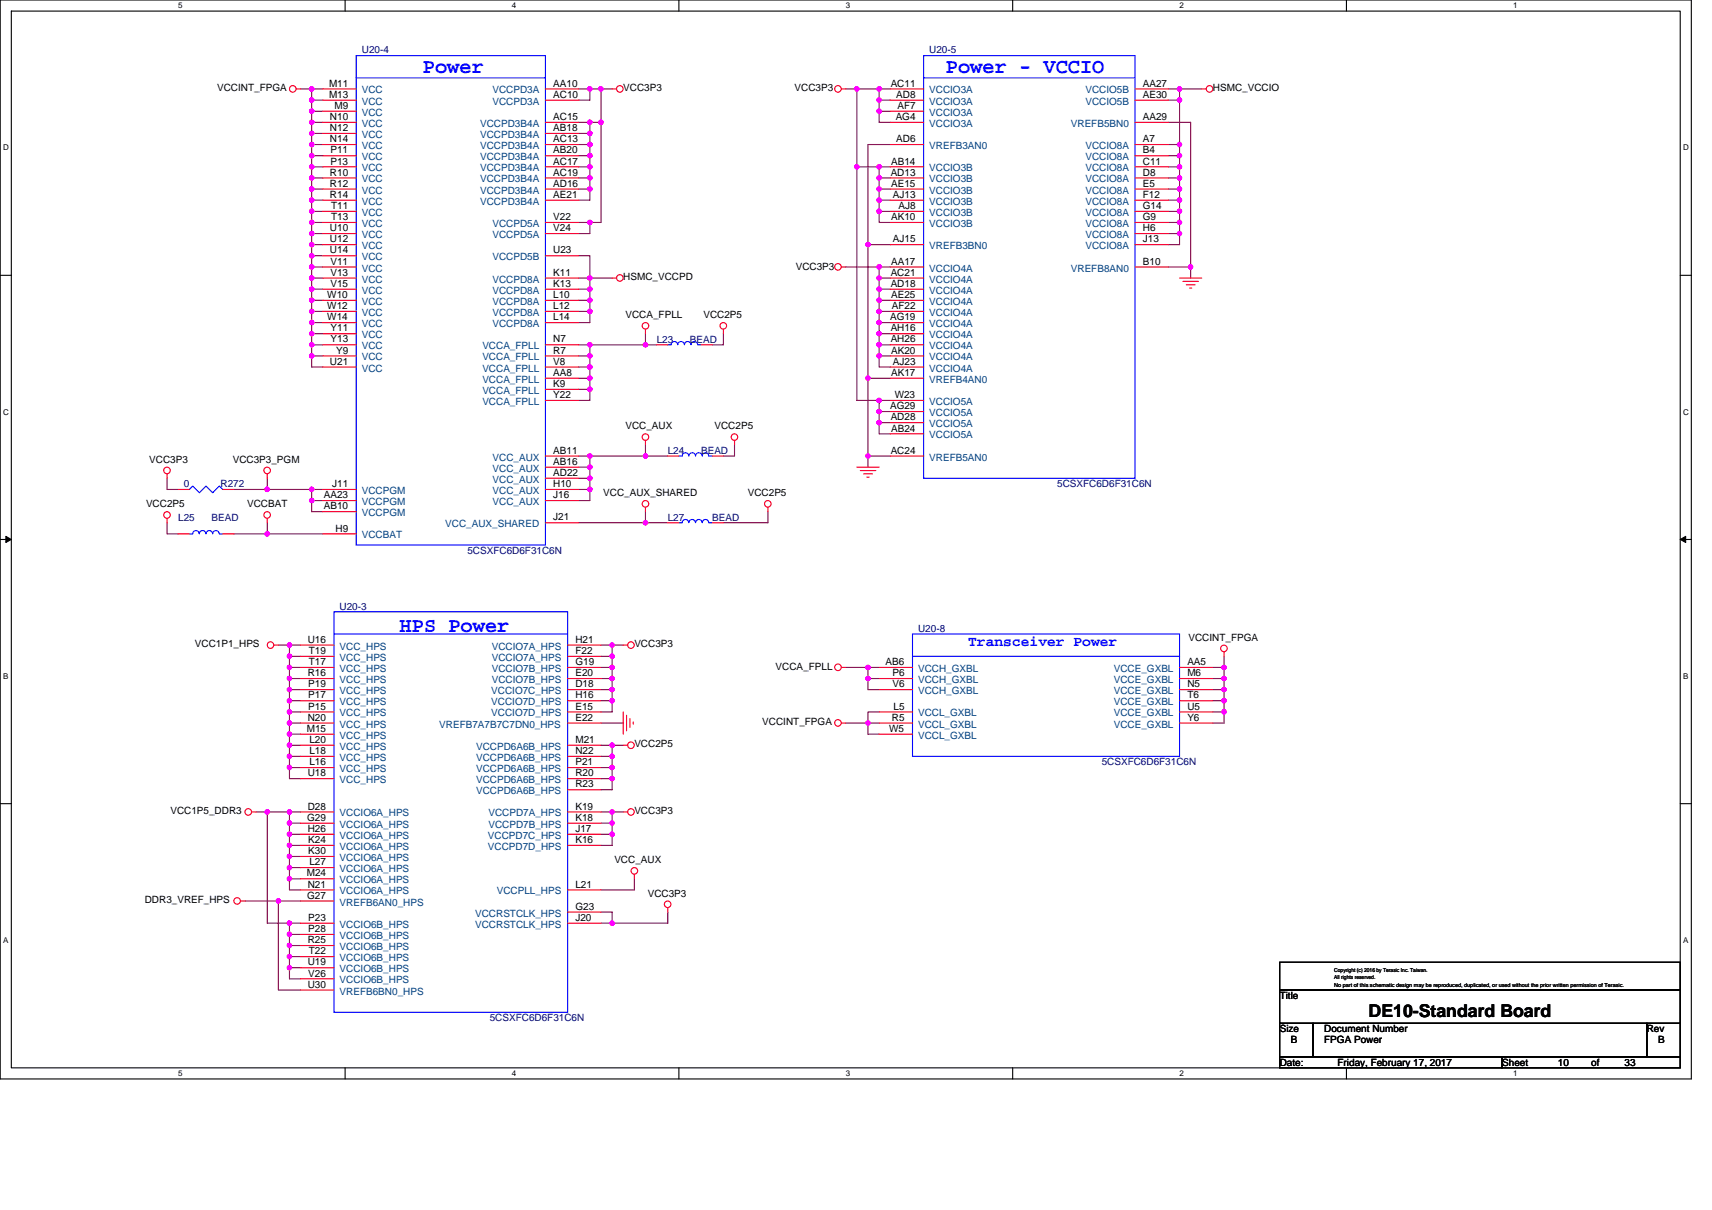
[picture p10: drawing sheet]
<svg xmlns="http://www.w3.org/2000/svg" width="297mm" height="210mm" viewBox="0 0 297 210" stroke-linecap="round" stroke-linejoin="round" font-family="sans-serif">
<path d="M0 0h293.5v187.2h-293.5zM2 1.9h289.5v183.4h-289.5z" fill="none" stroke="#000" stroke-width=".19"/>
<g fill="#fff">
<path d="M30.9 .2h.8v1.6h-.8z"/>
<path d="M30.9 185.5h.8v1.6h-.8z"/>
</g>
<path d="M59.9 0v1.9M59.9 185.3v1.9" fill="none" stroke="#000" stroke-width=".19"/>
<g fill="#fff">
<path d="M88.8 .2h.8v1.6h-.8z"/>
<path d="M88.8 185.5h.8v1.6h-.8z"/>
</g>
<path d="M117.8 0v1.9M117.8 185.3v1.9" fill="none" stroke="#000" stroke-width=".19"/>
<g fill="#fff">
<path d="M146.7 .2h.8v1.6h-.8z"/>
<path d="M146.7 185.5h.8v1.6h-.8z"/>
</g>
<path d="M175.7 0v1.9M175.7 185.3v1.9" fill="none" stroke="#000" stroke-width=".19"/>
<g fill="#fff">
<path d="M204.7 .2h.7v1.6h-.7z"/>
<path d="M204.7 185.5h.7v1.6h-.7z"/>
</g>
<path d="M233.6 0v1.9M233.6 185.3v1.9" fill="none" stroke="#000" stroke-width=".19"/>
<g fill="#fff">
<path d="M262.6 .2h.7v1.6h-.7z"/>
<path d="M262.6 185.5h.7v1.6h-.7z"/>
<path d="M.5 24.8h1v1.6h-1z"/>
<path d="M292 24.8h1v1.6h-1z"/>
<path d="M.5 70.7h1v1.5h-1z"/>
<path d="M292 70.7h1v1.5h-1z"/>
</g>
<path d="M0 47.8h2M291.5 47.8h2" fill="none" stroke="#000" stroke-width=".19"/>
<g fill="#fff">
<path d="M.5 116.5h.9v1.6h-.9z"/>
<path d="M292 116.5h.9v1.6h-.9z"/>
</g>
<path d="M0 93.6h2M291.5 93.6h2" fill="none" stroke="#000" stroke-width=".19"/>
<path d="M1 93.1l1 .5-1 .5zM291.5 93.6l1-.5v1z" fill="#000" stroke="#000" stroke-width=".17"/>
<g fill="#fff">
<path d="M.5 162.4h.9v1.5h-.9z"/>
<path d="M292 162.4h.9v1.5h-.9z"/>
</g>
<path d="M0 139.5h2M291.5 139.5h2M222 167h69.5v4.8h-69.5zM222 171.8h69.5v5.8h-69.5zM222 177.6h5.8v5.8h-5.8zM227.8 177.6h57.9v5.8h-57.9zM285.7 177.6h5.8v5.8h-5.8zM222 183.4h38.6v1.9h-38.6zM260.6 183.4h30.9v1.9h-30.9z" fill="none" stroke="#000" stroke-width=".19"/>
<g fill="none" stroke="#800040" stroke-width=".19">
<path d="M52.2 15.4h1.9M54.1 15.4v2M54.1 17.4v1.9M54.1 19.3v1.9M54.1 15.4h1.9M54.1 19.3h1.9M54.1 17.4h1.9M100.4 15.4h1.9M102.3 15.4v2h-1.9M102.3 15.4h2M104.3 15.4v5.8M104.3 15.4h1.9"/>
<path d="M146.7 15.4h2M148.7 15.4v13.6M148.7 15.4h3.8M152.5 15.4h2M152.5 19.3h2M152.5 17.4h2M152.5 15.4v2M152.5 19.3v1.9h2M152.5 17.4v1.9M202.7 15.4h2M202.7 17.4h2M204.7 15.4v2"/>
<path d="M204.7 15.4h3.8M204.7 17.4v7.7M54.1 38.6v1.9M54.1 34.7v2M54.1 32.8v1.9M54.1 29v1.9M54.1 27v2M54.1 25.1v1.9M54.1 23.2v1.9M54.1 21.2v2M54.1 30.9v1.9M54.1 36.7v1.9"/>
<path d="M54.1 38.6h1.9M54.1 36.7h1.9M54.1 34.7h1.9M54.1 32.8h1.9M54.1 30.9h1.9M54.1 29h1.9M54.1 27h1.9M54.1 25.1h1.9M54.1 23.2h1.9M54.1 21.2h1.9M100.4 21.2h1.9M100.4 32.8h1.9v1.9h-1.9"/>
<path d="M100.4 23.2h1.9M100.4 25.1h1.9M100.4 27h1.9M100.4 29h1.9v1.9M100.4 30.9h1.9M100.4 38.6h1.9M102.3 21.2h2M102.3 21.2v2M102.3 25.1v1.9M102.3 38.6v1.9h-1.9M102.3 30.9v1.9M102.3 23.2v1.9"/>
<path d="M102.3 27v2M104.3 21.2v17.4h-2M148.7 29v40.5h3.8M148.7 29h3.8M152.5 36.7v1.9h2M152.5 34.7h2M152.5 32.8h2M152.5 30.9h2M152.5 36.7h2M152.5 29h2M152.5 30.9v1.9M152.5 32.8v1.9"/>
<path d="M152.5 34.7v2M152.5 29v1.9M154.5 25.1h-3.9v17.4M202.7 25.1h2M202.7 27h2M202.7 29h2v1.9M202.7 30.9h2M202.7 32.8h2M202.7 34.7h2M202.7 36.7h2M202.7 38.6h2M202.7 21.2h3.9v25.1"/>
<path d="M204.7 25.1v1.9M204.7 34.7v2M204.7 36.7v1.9M204.7 30.9v3.8M204.7 38.6v1.9M204.7 27v2M54.1 40.5v2M54.1 59.8v2M54.1 57.9v1.9M54.1 54v2M54.1 52.1v1.9M54.1 50.2v1.9"/>
<path d="M54.1 48.3v1.9M54.1 46.3v2M54.1 42.5v1.9M54.1 44.4v1.9M54.1 56v1.9M54.1 40.5h1.9M54.1 59.8h1.9M54.1 57.9h1.9M54.1 56h1.9M54.1 54h1.9M54.1 52.1h1.9M54.1 50.2h1.9"/>
<path d="M54.1 48.3h1.9M54.1 46.3h1.9M54.1 44.4h1.9M54.1 42.5h1.9M100.4 59.8h1.9M100.4 44.4h1.9v3.9M100.4 54h1.9M100.4 52.1h1.9M100.4 50.2h1.9M100.4 48.3h1.9M102.3 59.8v2M102.3 59.8h9.7"/>
<path d="M102.3 48.3v1.9M102.3 54v2h-1.9M102.3 50.2v1.9M102.3 52.1v1.9M102.3 48.3h3.9M112 59.8h1.9M112 57.9v1.9M125.5 57.9v1.9h-1.9M146.7 46.3h5.8M150.6 42.5h3.9M150.6 42.5v23.1h3.9M152.5 46.3h2"/>
<path d="M152.5 59.8h2M152.5 57.9h2M152.5 56h2M152.5 54h2M152.5 52.1h2M152.5 50.2h2M152.5 48.3h2M152.5 46.3v2M152.5 59.8v2M152.5 57.9v1.9M152.5 56v1.9M152.5 54v2"/>
<path d="M152.5 52.1v1.9M152.5 50.2v1.9M152.5 48.3v1.9M202.7 40.5h2M202.7 46.3h3.9v2M204.7 40.5v2h-2M54.1 61.8v1.9h1.9M54.1 61.8h1.9M100.4 61.8h1.9M100.4 63.7h1.9M100.4 65.6h1.9M100.4 67.6h1.9v1.9h-1.9"/>
<path d="M100.4 79.1h1.9M102.3 79.1h9.7M102.3 61.8v1.9M102.3 63.7v1.9M102.3 79.1v2M102.3 65.6v2M112 79.1h3.9M112 77.2v1.9M127.4 77.2v1.9h-1.9M150.6 79.1v2M150.6 65.6v13.5M150.6 79.1h3.9"/>
<path d="M152.5 71.4v1.9M152.5 61.8h2M152.5 69.5h2M152.5 73.3h2M152.5 71.4h2M152.5 61.8v1.9h2M152.5 69.5v1.9M152.5 73.3v2h2M29 83v1.9h1.9M29 90.7v1.9h1.9M40.6 92.6h5.8M40.6 84.9h5.8"/>
<path d="M46.4 84.9h7.7M46.4 90.7v1.9M46.4 92.6h9.6M46.4 83v1.9M54.1 86.9v1.9h1.9M54.1 84.9v2M54.1 86.9h1.9M54.1 84.9h1.9M100.4 84.9h1.9M100.4 83h1.9M100.4 81.1h1.9M100.4 90.7h11.6"/>
<path d="M102.3 81.1v1.9M102.3 84.9v2h-1.9M102.3 83v1.9M112 88.8v1.9M112 90.7h3.9M133.2 88.8v1.9h-7.7M48.3 112h1.9M50.2 119.7v1.9M50.2 117.8v1.9M50.2 112h2M50.2 119.7h2M50.2 117.8h2"/>
<path d="M50.2 115.8h2M50.2 113.9h2M50.2 112v1.9M50.2 113.9v1.9M50.2 115.8v2M104.3 112h1.9M104.3 119.7h1.9M104.3 117.8h1.9M104.3 115.8h1.9M104.3 113.9h1.9M106.2 112h1.9M106.2 112v1.9"/>
<path d="M106.2 119.7v1.9M106.2 117.8v1.9M106.2 115.8v2M106.2 113.9v1.9M146.7 115.8h3.9M150.6 115.8h1.9M150.6 117.8h1.9M150.6 115.8v2M150.6 117.8v1.9h1.9M210.5 115.8h1.9M210.5 119.7h1.9M210.5 117.8h1.9"/>
<path d="M212.4 115.8v2M212.4 119.7v1.9M212.4 117.8v1.9M212.4 113.9v1.9M50.2 131.3v1.9M50.2 129.3v2M50.2 121.6v1.9M50.2 131.3h2M50.2 129.3h2M50.2 127.4h2M50.2 125.5h2M50.2 121.6h2"/>
<path d="M50.2 133.2v1.9h2M50.2 125.5v1.9M50.2 123.5v2M50.2 127.4v1.9M50.2 133.2h2M50.2 123.5h2M104.3 125.5h3.8M104.3 129.3h1.9M104.3 131.3h1.9M104.3 133.2h1.9M104.3 135.1h1.9M104.3 121.6h1.9"/>
<path d="M106.2 129.3h1.9M106.2 129.3v2M106.2 135.1v2h-1.9M106.2 131.3v1.9M106.2 133.2v1.9M106.2 121.6v1.9h-1.9M146.7 125.5h3.9v1.9h1.9M152.5 123.5h-1.9v2h1.9M210.5 123.5h1.9M210.5 121.6h1.9M212.4 123.5v2h-1.9M212.4 121.6v1.9"/>
<path d="M42.5 156.4h5.8M44.4 140.9h2M46.4 140.9h3.8M46.4 140.9v19.3h3.8M48.3 156.4h3.9M48.3 156.4v15.4h3.9M50.2 142.9v1.9M50.2 144.8v1.9M50.2 146.7v1.9M50.2 148.6v2M50.2 150.6v1.9M50.2 142.9h2"/>
<path d="M50.2 144.8h2M50.2 146.7h2M50.2 148.6h2M50.2 150.6h2M50.2 152.5h2M50.2 140.9v2M50.2 152.5v1.9h2M50.2 140.9h2M104.3 158.3h1.9v1.9M104.3 140.9h1.9M104.3 142.9h1.9M104.3 144.8h1.9"/>
<path d="M106.2 140.9v2M106.2 140.9h1.9M106.2 144.8v1.9h-1.9M106.2 142.9v1.9M110.1 152.5v1.9h-5.8M115.9 158.3v1.9h-9.7M50.2 167.9v2h2M50.2 166v1.9M50.2 162.2h2M50.2 166h2M50.2 167.9h2M50.2 160.2v2"/>
<path d="M50.2 162.2v1.9M50.2 164.1v1.9M50.2 160.2h2M50.2 164.1h2M104.3 160.2h1.9"/>
</g>
<g fill="#f0f" stroke="#f0f" stroke-width=".19">
<circle cx="50.2" cy="111.9" r=".38"/>
<circle cx="50.2" cy="133.2" r=".38"/>
<circle cx="50.2" cy="131.3" r=".38"/>
<circle cx="50.2" cy="125.5" r=".38"/>
<circle cx="50.2" cy="123.5" r=".38"/>
<circle cx="50.2" cy="121.6" r=".38"/>
<circle cx="50.2" cy="119.7" r=".38"/>
<circle cx="50.2" cy="117.7" r=".38"/>
<circle cx="50.2" cy="115.8" r=".38"/>
<circle cx="50.2" cy="113.9" r=".38"/>
<circle cx="54.1" cy="15.4" r=".38"/>
<circle cx="54.1" cy="36.7" r=".38"/>
<circle cx="54.1" cy="34.7" r=".38"/>
<circle cx="54.1" cy="32.8" r=".38"/>
<circle cx="54.1" cy="28.9" r=".38"/>
<circle cx="54.1" cy="30.9" r=".38"/>
<circle cx="54.1" cy="27" r=".38"/>
<circle cx="54.1" cy="25.1" r=".38"/>
<circle cx="54.1" cy="23.1" r=".38"/>
<circle cx="54.1" cy="21.2" r=".38"/>
<circle cx="54.1" cy="19.3" r=".38"/>
<circle cx="54.1" cy="17.4" r=".38"/>
<circle cx="54.1" cy="40.5" r=".38"/>
<circle cx="54.1" cy="59.8" r=".38"/>
<circle cx="54.1" cy="57.9" r=".38"/>
<circle cx="54.1" cy="56" r=".38"/>
<circle cx="54.1" cy="54" r=".38"/>
<circle cx="54.1" cy="52.1" r=".38"/>
<circle cx="54.1" cy="50.2" r=".38"/>
<circle cx="54.1" cy="48.2" r=".38"/>
<circle cx="54.1" cy="46.3" r=".38"/>
<circle cx="54.1" cy="44.4" r=".38"/>
<circle cx="54.1" cy="42.4" r=".38"/>
<circle cx="54.1" cy="86.9" r=".38"/>
<circle cx="54.1" cy="84.9" r=".38"/>
<circle cx="50.2" cy="129.3" r=".38"/>
<circle cx="50.2" cy="127.4" r=".38"/>
<circle cx="54.1" cy="38.6" r=".38"/>
<circle cx="54.1" cy="61.8" r=".38"/>
<circle cx="46.4" cy="92.6" r=".38"/>
<circle cx="46.4" cy="84.9" r=".38"/>
<circle cx="112" cy="90.7" r=".38"/>
<circle cx="112" cy="79.1" r=".38"/>
<circle cx="102.3" cy="79.1" r=".38"/>
<circle cx="102.3" cy="81.1" r=".38"/>
<circle cx="102.3" cy="84.9" r=".38"/>
<circle cx="102.3" cy="83" r=".38"/>
<circle cx="102.3" cy="61.8" r=".38"/>
<circle cx="102.3" cy="63.7" r=".38"/>
<circle cx="112" cy="59.8" r=".38"/>
<circle cx="102.3" cy="59.8" r=".38"/>
<circle cx="152.5" cy="17.4" r=".38"/>
<circle cx="152.5" cy="15.4" r=".38"/>
<circle cx="152.5" cy="32.8" r=".38"/>
<circle cx="152.5" cy="61.8" r=".38"/>
<circle cx="152.5" cy="57.9" r=".38"/>
<circle cx="152.5" cy="59.8" r=".38"/>
<circle cx="152.5" cy="56" r=".38"/>
<circle cx="152.5" cy="54" r=".38"/>
<circle cx="152.5" cy="52.1" r=".38"/>
<circle cx="152.5" cy="50.2" r=".38"/>
<circle cx="152.5" cy="48.2" r=".38"/>
<circle cx="152.5" cy="69.5" r=".38"/>
<circle cx="148.7" cy="15.4" r=".38"/>
<circle cx="148.7" cy="28.9" r=".38"/>
<circle cx="152.5" cy="28.9" r=".38"/>
<circle cx="204.6" cy="17.4" r=".38"/>
<circle cx="204.6" cy="27" r=".38"/>
<circle cx="204.6" cy="25.1" r=".38"/>
<circle cx="204.6" cy="28.9" r=".38"/>
<circle cx="204.6" cy="36.7" r=".38"/>
<circle cx="204.6" cy="32.8" r=".38"/>
<circle cx="204.6" cy="34.7" r=".38"/>
<circle cx="204.6" cy="38.6" r=".38"/>
<circle cx="204.6" cy="40.5" r=".38"/>
<circle cx="204.6" cy="15.4" r=".38"/>
<circle cx="204.6" cy="30.9" r=".38"/>
<circle cx="150.6" cy="79.1" r=".38"/>
<circle cx="152.5" cy="36.7" r=".38"/>
<circle cx="152.5" cy="34.7" r=".38"/>
<circle cx="152.5" cy="30.9" r=".38"/>
<circle cx="152.5" cy="19.3" r=".38"/>
<circle cx="152.5" cy="73.3" r=".38"/>
<circle cx="152.5" cy="71.4" r=".38"/>
<circle cx="206.6" cy="46.3" r=".38"/>
<circle cx="102.3" cy="15.4" r=".38"/>
<circle cx="102.3" cy="21.2" r=".38"/>
<circle cx="102.3" cy="27" r=".38"/>
<circle cx="102.3" cy="25.1" r=".38"/>
<circle cx="102.3" cy="28.9" r=".38"/>
<circle cx="102.3" cy="30.9" r=".38"/>
<circle cx="102.3" cy="32.8" r=".38"/>
<circle cx="102.3" cy="50.2" r=".38"/>
<circle cx="102.3" cy="48.2" r=".38"/>
<circle cx="104.3" cy="15.4" r=".38"/>
<circle cx="104.3" cy="21.2" r=".38"/>
<circle cx="50.2" cy="142.8" r=".38"/>
<circle cx="50.2" cy="140.9" r=".38"/>
<circle cx="50.2" cy="144.8" r=".38"/>
<circle cx="50.2" cy="146.7" r=".38"/>
<circle cx="50.2" cy="150.6" r=".38"/>
<circle cx="50.2" cy="148.6" r=".38"/>
<circle cx="50.2" cy="152.5" r=".38"/>
<circle cx="50.2" cy="160.2" r=".38"/>
<circle cx="50.2" cy="162.1" r=".38"/>
<circle cx="50.2" cy="166" r=".38"/>
<circle cx="50.2" cy="164.1" r=".38"/>
<circle cx="50.2" cy="167.9" r=".38"/>
<circle cx="48.3" cy="156.3" r=".38"/>
<circle cx="46.4" cy="140.9" r=".38"/>
<circle cx="106.2" cy="160.2" r=".38"/>
<circle cx="106.2" cy="142.8" r=".38"/>
<circle cx="106.2" cy="140.9" r=".38"/>
<circle cx="106.2" cy="144.8" r=".38"/>
<circle cx="106.2" cy="133.2" r=".38"/>
<circle cx="106.2" cy="131.3" r=".38"/>
<circle cx="106.2" cy="135.1" r=".38"/>
<circle cx="106.2" cy="129.3" r=".38"/>
<circle cx="106.2" cy="121.6" r=".38"/>
<circle cx="106.2" cy="119.7" r=".38"/>
<circle cx="106.2" cy="117.7" r=".38"/>
<circle cx="106.2" cy="115.8" r=".38"/>
<circle cx="106.2" cy="113.9" r=".38"/>
<circle cx="106.2" cy="111.9" r=".38"/>
<circle cx="102.3" cy="38.6" r=".38"/>
<circle cx="102.3" cy="23.1" r=".38"/>
<circle cx="102.3" cy="54" r=".38"/>
<circle cx="102.3" cy="52.1" r=".38"/>
<circle cx="102.3" cy="67.6" r=".38"/>
<circle cx="102.3" cy="65.6" r=".38"/>
<circle cx="150.6" cy="65.6" r=".38"/>
<circle cx="150.6" cy="42.4" r=".38"/>
<circle cx="150.6" cy="117.7" r=".38"/>
<circle cx="150.6" cy="125.5" r=".38"/>
<circle cx="212.4" cy="115.8" r=".38"/>
<circle cx="212.4" cy="123.5" r=".38"/>
<circle cx="212.4" cy="121.6" r=".38"/>
<circle cx="212.4" cy="119.7" r=".38"/>
<circle cx="212.4" cy="117.7" r=".38"/>
<circle cx="152.5" cy="46.3" r=".38"/>
<circle cx="150.6" cy="115.8" r=".38"/>
</g>
<g fill="none" stroke="#f00" stroke-width=".19">
<path d="M51.4 15.4h.8M56 15.4h5.8M56 17.4h5.8M56 19.3h5.8M94.6 15.4h5.8M94.6 17.4h5.8M106.2 15.4h.8M146 15.4h.7M154.5 15.4h5.7M154.5 17.4h5.7M154.5 19.3h5.7M196.9 15.4h5.8"/>
<path d="M196.9 17.4h5.8M208.5 15.4h.8M56 21.2h5.8M56 23.2h5.8M56 25.1h5.8M56 27h5.8M56 29h5.8M56 30.9h5.8M56 32.8h5.8M56 34.7h5.8M56 36.7h5.8M56 38.6h5.8"/>
<path d="M94.6 23.2h5.8M94.6 27h5.8M94.6 25.1h5.8M94.6 21.2h5.8M94.6 29h5.8M94.6 30.9h5.8M94.6 32.8h5.8M94.6 34.7h5.8M94.6 38.6h5.8M154.5 21.2h5.7M154.5 29h5.7M154.5 30.9h5.7"/>
<path d="M154.5 32.8h5.7M154.5 34.7h5.7M154.5 36.7h5.7M154.5 38.6h5.7M154.5 25.1h5.7M196.9 25.1h5.8M196.9 27h5.8M196.9 29h5.8M196.9 30.9h5.8M196.9 32.8h5.8M196.9 34.7h5.8M196.9 36.7h5.8"/>
<path d="M196.9 38.6h5.8M196.9 21.2h5.8M56 40.5h5.8M56 42.5h5.8M56 44.4h5.8M56 46.3h5.8M56 48.3h5.8M56 50.2h5.8M56 52.1h5.8M56 54h5.8M56 56h5.8M56 57.9h5.8"/>
<path d="M56 59.8h5.8M94.6 40.5h5.8M94.6 44.4h5.8M94.6 48.3h5.8M94.6 50.2h5.8M94.6 52.1h5.8M94.6 54h5.8M94.6 56h5.8M94.6 59.8h5.8M106.2 48.3h.8M112 57.1v.8M113.9 59.8h2"/>
<path d="M121.6 59.8h2M125.5 57.1v.8M146 46.3h.7M154.5 46.3h5.7M154.5 48.3h5.7M154.5 50.2h5.7M154.5 52.1h5.7M154.5 54h5.7M154.5 56h5.7M154.5 57.9h5.7M154.5 59.8h5.7M154.5 42.5h5.7"/>
<path d="M196.9 40.5h5.8M196.9 42.5h5.8M196.9 46.3h5.8M204.7 48.3h3.8M205.2 48.8h2.7M205.8 49.4h1.6M206.4 50h.4M56 61.8h5.8M56 63.7h5.8M94.6 61.8h5.8M94.6 63.7h5.8M94.6 65.6h5.8"/>
<path d="M94.6 67.6h5.8M94.6 69.5h5.8M94.6 79.1h5.8M112 76.4v.8M115.9 79.1h1.9M123.6 79.1h1.9M127.4 76.4v.8M154.5 63.7h5.7M154.5 61.8h5.7M154.5 75.3h5.7M154.5 73.3h5.7M154.5 71.4h5.7"/>
<path d="M154.5 69.5h5.7M154.5 65.6h5.7M154.5 79.1h5.7M29 90v.7M29 82.2v.8M30.9 92.6h1.9M30.9 84.9h1.9M38.6 92.6h2M38.6 84.9h2M46.4 90v.7M46.4 82.2v.8M56 84.9h5.8"/>
<path d="M56 86.9h5.8M56 88.8h5.8M56 92.6h5.8M94.6 81.1h5.8M94.6 83h5.8M94.6 84.9h5.8M94.6 86.9h5.8M94.6 90.7h5.8M112 88v.8M115.9 90.7h1.9M123.6 90.7h1.9M133.2 88v.8"/>
<path d="M148.7 81.1h3.8M149.3 81.7h2.7M149.8 82.2h1.6M150.4 82.8h.4M47.5 112h.8M52.2 119.7h5.8M52.2 117.8h5.8M52.2 115.8h5.8M52.2 113.9h5.8M52.2 112h5.8M98.5 113.9h5.8M98.5 112h5.8"/>
<path d="M98.5 117.8h5.8M98.5 115.8h5.8M98.5 119.7h5.8M108.1 112h.8M146 115.8h.7M152.5 115.8h5.8M152.5 117.8h5.8M152.5 119.7h5.8M204.7 115.8h5.8M204.7 117.8h5.8M204.7 119.7h5.8M212.4 113.1v.8"/>
<path d="M52.2 135.1h5.8M52.2 133.2h5.8M52.2 131.3h5.8M52.2 129.3h5.8M52.2 127.4h5.8M52.2 125.5h5.8M52.2 123.5h5.8M52.2 121.6h5.8M98.5 123.5h5.8M98.5 121.6h5.8M98.5 129.3h5.8M98.5 131.3h5.8"/>
<path d="M98.5 133.2h5.8M98.5 135.1h5.8M98.5 137.1h5.8M98.5 125.5h5.8M108.1 123.5v3.9M108.1 129.3h.8M108.7 124.1v2.7M109.3 124.7v1.5M109.9 125.3v.4M146 125.5h.7M152.5 123.5h5.8M152.5 125.5h5.8"/>
<path d="M152.5 127.4h5.8M204.7 121.6h5.8M204.7 123.5h5.8M204.7 125.5h5.8M41.7 156.4h.8M43.7 140.9h.7M52.2 140.9h5.8M52.2 142.9h5.8M52.2 144.8h5.8M52.2 146.7h5.8M52.2 148.6h5.8M52.2 150.6h5.8"/>
<path d="M52.2 152.5h5.8M52.2 154.4h5.8M52.2 156.4h5.8M98.5 158.3h5.8M98.5 140.9h5.8M98.5 142.9h5.8M98.5 144.8h5.8M98.5 146.7h5.8M98.5 154.4h5.8M108.1 140.9h.8M110.1 151.7v.8M115.9 157.5v.8"/>
<path d="M52.2 160.2h5.8M52.2 162.2h5.8M52.2 164.1h5.8M52.2 166h5.8M52.2 167.9h5.8M52.2 169.9h5.8M52.2 171.8h5.8M98.5 160.2h5.8"/>
<circle cx="50.8" cy="15.4" r=".57"/>
<circle cx="107.5" cy="15.4" r=".57"/>
<circle cx="145.4" cy="15.4" r=".57"/>
<circle cx="209.9" cy="15.4" r=".57"/>
<circle cx="107.5" cy="48.2" r=".57"/>
<circle cx="112" cy="56.5" r=".57"/>
<circle cx="125.5" cy="56.5" r=".57"/>
<circle cx="145.4" cy="46.3" r=".57"/>
<circle cx="112" cy="75.8" r=".57"/>
<circle cx="127.4" cy="75.8" r=".57"/>
<circle cx="29" cy="81.6" r=".57"/>
<circle cx="29" cy="89.4" r=".57"/>
<circle cx="46.4" cy="81.6" r=".57"/>
<circle cx="46.4" cy="89.4" r=".57"/>
<circle cx="112" cy="87.4" r=".57"/>
<circle cx="133.2" cy="87.4" r=".57"/>
<circle cx="46.9" cy="111.9" r=".57"/>
<circle cx="109.5" cy="111.9" r=".57"/>
<circle cx="145.4" cy="115.8" r=".57"/>
<circle cx="212.4" cy="112.5" r=".57"/>
<circle cx="109.5" cy="129.3" r=".57"/>
<circle cx="145.4" cy="125.5" r=".57"/>
<circle cx="41.1" cy="156.3" r=".57"/>
<circle cx="43.1" cy="140.9" r=".57"/>
<circle cx="109.5" cy="140.9" r=".57"/>
<circle cx="110.1" cy="151.1" r=".57"/>
<circle cx="115.8" cy="156.9" r=".57"/>
</g>
<g fill="none" stroke="#00f" stroke-width=".19">
<path d="M61.8 13.5h32.8M61.8 9.7h32.8v84.9h-32.8zM160.2 9.7h36.7v73.3h-36.7zM160.2 13.5h36.7M115.9 59.8h.5M116.4 59.8a.58 .58 0 0 1 .6-.5 .58 .58 0 0 1 .6 .5 .57 .57 0 0 1 .6-.5 .57 .57 0 0 1 .5 .5 .57 .57 0 0 1 .6-.5 .57 .57 0 0 1 .6 .5 .58 .58 0 0 1 .6-.5 .58 .58 0 0 1 .5 .5M121.1 59.8h.5M117.8 79.1h.6M118.4 79.1a.57 .57 0 0 1 .5-.5 .57 .57 0 0 1 .6 .5M119.5 79.1a.57 .57 0 0 1 .6-.5 .57 .57 0 0 1 .6 .5 .58 .58 0 0 1 .6-.5 .58 .58 0 0 1 .5 .5 .57 .57 0 0 1 .6-.5 .57 .57 0 0 1 .6 .5M123 79.1h.6M32.8 84.9l.6-.6 1.2 1.2 1.1-1.2 1.2 1.2 1.2-1.2 .5 .6"/>
<path d="M32.8 92.6h.6M33.4 92.6a.57 .57 0 0 1 .6-.5 .57 .57 0 0 1 .6 .5 .57 .57 0 0 1 .6-.5 .57 .57 0 0 1 .5 .5 .58 .58 0 0 1 .6-.5 .58 .58 0 0 1 .6 .5M36.9 92.6a.56 .56 0 0 1 .6-.5 .56 .56 0 0 1 .5 .5M38.1 92.6h.5M119.5 90.7a.57 .57 0 0 0-.6-.6 .57 .57 0 0 0-.5 .6h-.6M119.5 90.7a.57 .57 0 0 1 .6-.6 .57 .57 0 0 1 .6 .6 .58 .58 0 0 1 .6-.6 .58 .58 0 0 1 .5 .6 .57 .57 0 0 1 .6-.6 .57 .57 0 0 1 .6 .6M123 90.7h.6M58 106.2h40.5v69.5h-40.5zM58 110h40.5M158.3 110h46.4v21.3h-46.4zM158.3 113.9h46.4"/>
</g>
<g font-size="3.7" fill="#00f">
<text x="73.4" y="12.7">Power</text>
<text x="164.1" y="12.7">Power - VCCIO</text>
<text x="69.3" y="109.6">HPS Power</text>
</g>
<text font-size="3.1" x="237.5" y="176.6">DE10-Standard Board</text>
<text font-size="2.5" fill="#00f" x="168" y="112.1">Transceiver Power</text>
<g font-size="1.7" fill="#000080">
<text x="62.8" y="9.3">U20-4</text>
<text x="161.2" y="9.3">U20-5</text>
<text x="113.9" y="59.5">L23</text>
<text x="119.7" y="59.5">BEAD</text>
<text x="115.9" y="78.8">L24</text>
<text x="121.6" y="78.8">BEAD</text>
<text x="31.9" y="84.5">0</text>
<text x="38.3" y="84.5">R272</text>
<text x="183.4" y="84.5">5CSXFC6D6F31C6N</text>
<text x="30.9" y="90.3">L25</text>
<text x="36.7" y="90.3">BEAD</text>
<text x="115.9" y="90.3">L27</text>
<text x="123.6" y="90.3">BEAD</text>
<text x="81.1" y="96.1">5CSXFC6D6F31C6N</text>
<text x="58.9" y="105.8">U20-3</text>
<text x="159.3" y="109.6">U20-8</text>
<text x="191.2" y="132.8">5CSXFC6D6F31C6N</text>
<text x="85" y="177.2">5CSXFC6D6F31C6N</text>
</g>
<g font-size="1.7">
<text x="37.7" y="15.8">VCCINT_FPGA</text>
<text x="57.1" y="15">M11</text>
<text x="57.1" y="17">M13</text>
<text x="96" y="15">AA10</text>
<text x="96" y="17">AC10</text>
<text x="108.1" y="15.8">VCC3P3</text>
<text x="137.9" y="15.8">VCC3P3</text>
<text x="154.5" y="15">AC11</text>
<text x="155.5" y="17">AD8</text>
<text x="198.3" y="15">AA27</text>
<text x="198.3" y="17">AE30</text>
<text x="210.5" y="15.8">HSMC_VCCIO</text>
<text x="57.3" y="20.8">N10</text>
<text x="57.3" y="22.8">N12</text>
<text x="58.1" y="18.9">M9</text>
<text x="96" y="22.8">AB18</text>
<text x="96" y="20.8">AC15</text>
<text x="155.4" y="20.8">AG4</text>
<text x="155.7" y="18.9">AF7</text>
<text x="198.3" y="20.8">AA29</text>
<text x="57.3" y="24.7">N14</text>
<text x="57.3" y="26.6">P11</text>
<text x="57.3" y="28.6">P13</text>
<text x="96" y="26.6">AB20</text>
<text x="96" y="24.7">AC13</text>
<text x="96" y="28.6">AC17</text>
<text x="154.6" y="28.6">AB14</text>
<text x="155.5" y="24.7">AD6</text>
<text x="198.3" y="24.7">A7</text>
<text x="198.3" y="26.6">B4</text>
<text x="198.3" y="28.6">C11</text>
<text x="57.3" y="30.5">R10</text>
<text x="57.3" y="32.4">R12</text>
<text x="57.3" y="34.3">R14</text>
<text x="96" y="30.5">AC19</text>
<text x="96" y="32.4">AD16</text>
<text x="96" y="34.3">AE21</text>
<text x="154.5" y="30.5">AD13</text>
<text x="154.6" y="32.4">AE15</text>
<text x="154.9" y="34.3">AJ13</text>
<text x="198.3" y="30.5">D8</text>
<text x="198.3" y="32.4">E5</text>
<text x="198.3" y="34.3">F12</text>
<text x="57.3" y="40.1">U10</text>
<text x="57.4" y="36.3">T11</text>
<text x="57.4" y="38.2">T13</text>
<text x="96" y="38.2">V22</text>
<text x="96" y="40.1">V24</text>
<text x="154.6" y="38.2">AK10</text>
<text x="155.9" y="36.3">AJ8</text>
<text x="198.3" y="36.3">G14</text>
<text x="198.3" y="38.2">G9</text>
<text x="198.3" y="40.1">H6</text>
<text x="57.3" y="42.1">U12</text>
<text x="57.3" y="44">U14</text>
<text x="57.3" y="45.9">V11</text>
<text x="57.3" y="47.9">V13</text>
<text x="96" y="44">U23</text>
<text x="96" y="47.9">K11</text>
<text x="138.1" y="46.9">VCC3P3</text>
<text x="154.5" y="47.9">AC21</text>
<text x="154.6" y="45.9">AA17</text>
<text x="154.9" y="42.1">AJ15</text>
<text x="198.3" y="42.1">J13</text>
<text x="198.3" y="45.9">B10</text>
<text x="56.8" y="51.7">W10</text>
<text x="56.8" y="53.6">W12</text>
<text x="57.3" y="49.8">V15</text>
<text x="96" y="49.8">K13</text>
<text x="96" y="51.7">L10</text>
<text x="96" y="53.6">L12</text>
<text x="108.1" y="48.6">HSMC_VCCPD</text>
<text x="154.5" y="49.8">AD18</text>
<text x="154.6" y="51.7">AE25</text>
<text x="154.7" y="53.6">AF22</text>
<text x="56.8" y="55.6">W14</text>
<text x="57.4" y="57.5">Y11</text>
<text x="57.4" y="59.4">Y13</text>
<text x="96" y="59.4">N7</text>
<text x="96" y="55.6">L14</text>
<text x="108.5" y="55.2">VCCA_FPLL</text>
<text x="122" y="55.2">VCC2P5</text>
<text x="154.4" y="55.6">AG19</text>
<text x="154.5" y="57.5">AH16</text>
<text x="154.5" y="59.4">AH26</text>
<text x="57.3" y="63.3">U21</text>
<text x="58.3" y="61.4">Y9</text>
<text x="96" y="61.4">R7</text>
<text x="96" y="63.3">V8</text>
<text x="96" y="65.2">AA8</text>
<text x="154.6" y="61.4">AK20</text>
<text x="154.6" y="65.2">AK17</text>
<text x="154.9" y="63.3">AJ23</text>
<text x="96" y="67.2">K9</text>
<text x="96" y="69.1">Y22</text>
<text x="154.4" y="71">AG29</text>
<text x="155.2" y="69.1">W23</text>
<text x="108.5" y="74.5">VCC_AUX</text>
<text x="124" y="74.5">VCC2P5</text>
<text x="154.5" y="72.9">AD28</text>
<text x="154.6" y="74.9">AB24</text>
<text x="25.9" y="80.3">VCC3P3</text>
<text x="40.4" y="80.3">VCC3P3_PGM</text>
<text x="96" y="78.7">AB11</text>
<text x="96" y="80.7">AB16</text>
<text x="96" y="82.6">AD22</text>
<text x="154.5" y="78.7">AC24</text>
<text x="25.3" y="88">VCC2P5</text>
<text x="42.9" y="88">VCCBAT</text>
<text x="56.2" y="86.5">AA23</text>
<text x="56.2" y="88.4">AB10</text>
<text x="57.6" y="84.5">J11</text>
<text x="96" y="84.5">H10</text>
<text x="96" y="86.5">J16</text>
<text x="104.7" y="86.1">VCC_AUX_SHARED</text>
<text x="129.7" y="86.1">VCC2P5</text>
<text x="58.2" y="92.2">H9</text>
<text x="96" y="90.3">J21</text>
<text x="33.8" y="112.4">VCC1P1_HPS</text>
<text x="53.4" y="111.5">U16</text>
<text x="53.6" y="113.5">T19</text>
<text x="99.8" y="113.5">F22</text>
<text x="99.8" y="111.5">H21</text>
<text x="110.1" y="112.4">VCC3P3</text>
<text x="206.2" y="111.2">VCCINT_FPGA</text>
<text x="53.4" y="117.3">R16</text>
<text x="53.5" y="119.3">P19</text>
<text x="53.6" y="115.4">T17</text>
<text x="99.8" y="119.3">D18</text>
<text x="99.8" y="117.3">E20</text>
<text x="99.8" y="115.4">G19</text>
<text x="134.6" y="116.2">VCCA_FPLL</text>
<text x="153.7" y="115.4">AB6</text>
<text x="154.8" y="117.3">P6</text>
<text x="154.8" y="119.3">V6</text>
<text x="206" y="115.4">AA5</text>
<text x="206" y="117.3">M6</text>
<text x="206" y="119.3">N5</text>
<text x="53.4" y="125.1">N20</text>
<text x="53.5" y="123.1">P15</text>
<text x="53.5" y="121.2">P17</text>
<text x="99.8" y="123.1">E15</text>
<text x="99.8" y="121.2">H16</text>
<text x="99.8" y="125.1">E22</text>
<text x="132.3" y="125.9">VCCINT_FPGA</text>
<text x="154.7" y="125.1">R5</text>
<text x="155" y="123.1">L5</text>
<text x="206" y="121.2">T6</text>
<text x="206" y="123.1">U5</text>
<text x="206" y="125.1">Y6</text>
<text x="53.2" y="127">M15</text>
<text x="53.7" y="130.9">L18</text>
<text x="53.7" y="128.9">L20</text>
<text x="99.8" y="128.9">M21</text>
<text x="99.8" y="130.9">N22</text>
<text x="110.1" y="129.7">VCC2P5</text>
<text x="154.3" y="127">W5</text>
<text x="53.4" y="134.7">U18</text>
<text x="53.7" y="132.8">L16</text>
<text x="99.8" y="132.8">P21</text>
<text x="99.8" y="134.7">R20</text>
<text x="99.8" y="136.7">R23</text>
<text x="29.6" y="141.3">VCC1P5_DDR3</text>
<text x="53.3" y="142.5">G29</text>
<text x="53.4" y="140.5">D28</text>
<text x="99.8" y="140.5">K19</text>
<text x="99.8" y="142.5">K18</text>
<text x="110.1" y="141.3">VCC3P3</text>
<text x="53.4" y="144.4">H26</text>
<text x="53.5" y="146.3">K24</text>
<text x="53.5" y="148.2">K30</text>
<text x="99.8" y="144.4">J17</text>
<text x="99.8" y="146.3">K16</text>
<text x="106.6" y="149.8">VCC_AUX</text>
<text x="53.2" y="152.1">M24</text>
<text x="53.3" y="156">G27</text>
<text x="53.4" y="154">N21</text>
<text x="53.7" y="150.2">L27</text>
<text x="99.8" y="154">L21</text>
<text x="112.4" y="155.6">VCC3P3</text>
<text x="25.1" y="156.7">DDR3_VREF_HPS</text>
<text x="53.5" y="159.8">P23</text>
<text x="53.5" y="161.8">P28</text>
<text x="99.8" y="157.9">G23</text>
<text x="99.8" y="159.8">J20</text>
<text x="53.4" y="163.7">R25</text>
<text x="53.4" y="167.5">U19</text>
<text x="53.6" y="165.6">T22</text>
<text x="53.4" y="171.4">U30</text>
<text x="53.5" y="169.5">V26</text>
<text x="222" y="173.4">Title</text>
<text x="222" y="179.1">Size</text>
<text x="229.8" y="179.1">Document Number</text>
<text x="285.7" y="179.1">Rev</text>
<text x="222" y="184.9">Date:</text>
<text x="224" y="181.1">B</text>
<text x="229.8" y="181.1">FPGA Power</text>
<text x="232.1" y="184.9">Friday, February 17, 2017</text>
<text x="260.6" y="184.9">Sheet</text>
<text x="270.3" y="184.9">10</text>
<text x="276.1" y="184.9">of</text>
<text x="281.9" y="184.9">33</text>
<text x="287.7" y="181.1">B</text>
</g>
<g font-size="1.7" fill="#004080">
<text x="62.8" y="16.2">VCC</text>
<text x="85.4" y="16.2">VCCPD3A</text>
<text x="161.2" y="16.2">VCCIO3A</text>
<text x="188.3" y="16.2">VCCIO5B</text>
<text x="62.8" y="18.2">VCC</text>
<text x="62.8" y="20.1">VCC</text>
<text x="62.8" y="22">VCC</text>
<text x="62.8" y="23.9">VCC</text>
<text x="83.3" y="23.9">VCCPD3B4A</text>
<text x="83.3" y="22">VCCPD3B4A</text>
<text x="85.4" y="18.2">VCCPD3A</text>
<text x="161.2" y="18.2">VCCIO3A</text>
<text x="161.2" y="20.1">VCCIO3A</text>
<text x="161.2" y="22">VCCIO3A</text>
<text x="185.8" y="22">VREFB5BN0</text>
<text x="188.3" y="18.2">VCCIO5B</text>
<text x="62.8" y="25.9">VCC</text>
<text x="62.8" y="27.8">VCC</text>
<text x="62.8" y="29.7">VCC</text>
<text x="83.3" y="27.8">VCCPD3B4A</text>
<text x="83.3" y="25.9">VCCPD3B4A</text>
<text x="83.3" y="29.7">VCCPD3B4A</text>
<text x="161.2" y="29.7">VCCIO3B</text>
<text x="161.2" y="25.9">VREFB3AN0</text>
<text x="188.3" y="25.9">VCCIO8A</text>
<text x="188.3" y="27.8">VCCIO8A</text>
<text x="188.3" y="29.7">VCCIO8A</text>
<text x="62.8" y="31.7">VCC</text>
<text x="62.8" y="33.6">VCC</text>
<text x="62.8" y="35.5">VCC</text>
<text x="83.3" y="31.7">VCCPD3B4A</text>
<text x="83.3" y="33.6">VCCPD3B4A</text>
<text x="83.3" y="35.5">VCCPD3B4A</text>
<text x="161.2" y="31.7">VCCIO3B</text>
<text x="161.2" y="33.6">VCCIO3B</text>
<text x="161.2" y="35.5">VCCIO3B</text>
<text x="188.3" y="31.7">VCCIO8A</text>
<text x="188.3" y="33.6">VCCIO8A</text>
<text x="188.3" y="35.5">VCCIO8A</text>
<text x="62.8" y="37.5">VCC</text>
<text x="62.8" y="39.4">VCC</text>
<text x="62.8" y="41.3">VCC</text>
<text x="85.4" y="39.4">VCCPD5A</text>
<text x="85.4" y="41.3">VCCPD5A</text>
<text x="161.2" y="37.5">VCCIO3B</text>
<text x="161.2" y="39.4">VCCIO3B</text>
<text x="188.3" y="37.5">VCCIO8A</text>
<text x="188.3" y="39.4">VCCIO8A</text>
<text x="188.3" y="41.3">VCCIO8A</text>
<text x="62.8" y="43.2">VCC</text>
<text x="62.8" y="45.2">VCC</text>
<text x="62.8" y="47.1">VCC</text>
<text x="85.4" y="45.2">VCCPD5B</text>
<text x="161.2" y="47.1">VCCIO4A</text>
<text x="161.2" y="43.2">VREFB3BN0</text>
<text x="185.8" y="47.1">VREFB8AN0</text>
<text x="188.3" y="43.2">VCCIO8A</text>
<text x="62.8" y="49">VCC</text>
<text x="62.8" y="51">VCC</text>
<text x="62.8" y="52.9">VCC</text>
<text x="85.4" y="49">VCCPD8A</text>
<text x="85.4" y="51">VCCPD8A</text>
<text x="85.4" y="52.9">VCCPD8A</text>
<text x="161.2" y="49">VCCIO4A</text>
<text x="161.2" y="51">VCCIO4A</text>
<text x="161.2" y="52.9">VCCIO4A</text>
<text x="62.8" y="54.8">VCC</text>
<text x="62.8" y="56.8">VCC</text>
<text x="62.8" y="58.7">VCC</text>
<text x="85.4" y="54.8">VCCPD8A</text>
<text x="85.4" y="56.8">VCCPD8A</text>
<text x="161.2" y="54.8">VCCIO4A</text>
<text x="161.2" y="56.8">VCCIO4A</text>
<text x="161.2" y="58.7">VCCIO4A</text>
<text x="62.8" y="60.6">VCC</text>
<text x="62.8" y="62.5">VCC</text>
<text x="62.8" y="64.5">VCC</text>
<text x="83.7" y="60.6">VCCA_FPLL</text>
<text x="83.7" y="62.5">VCCA_FPLL</text>
<text x="83.7" y="64.5">VCCA_FPLL</text>
<text x="161.2" y="60.6">VCCIO4A</text>
<text x="161.2" y="64.5">VCCIO4A</text>
<text x="161.2" y="62.5">VCCIO4A</text>
<text x="83.7" y="66.4">VCCA_FPLL</text>
<text x="83.7" y="68.3">VCCA_FPLL</text>
<text x="83.7" y="70.3">VCCA_FPLL</text>
<text x="161.2" y="70.3">VCCIO5A</text>
<text x="161.2" y="66.4">VREFB4AN0</text>
<text x="161.2" y="76.1">VCCIO5A</text>
<text x="161.2" y="74.1">VCCIO5A</text>
<text x="161.2" y="72.2">VCCIO5A</text>
<text x="85.5" y="79.9">VCC_AUX</text>
<text x="85.5" y="81.9">VCC_AUX</text>
<text x="85.5" y="83.8">VCC_AUX</text>
<text x="161.2" y="79.9">VREFB5AN0</text>
<text x="62.8" y="85.7">VCCPGM</text>
<text x="62.8" y="87.7">VCCPGM</text>
<text x="62.8" y="89.6">VCCPGM</text>
<text x="85.5" y="85.7">VCC_AUX</text>
<text x="85.5" y="87.7">VCC_AUX</text>
<text x="62.8" y="93.4">VCCBAT</text>
<text x="77.3" y="91.5">VCC_AUX_SHARED</text>
<text x="58.9" y="112.7">VCC_HPS</text>
<text x="85.3" y="112.7">VCCIO7A_HPS</text>
<text x="58.9" y="118.5">VCC_HPS</text>
<text x="58.9" y="116.6">VCC_HPS</text>
<text x="58.9" y="114.7">VCC_HPS</text>
<text x="85.3" y="114.7">VCCIO7A_HPS</text>
<text x="85.3" y="118.5">VCCIO7B_HPS</text>
<text x="85.3" y="116.6">VCCIO7B_HPS</text>
<text x="159.3" y="116.6">VCCH_GXBL</text>
<text x="159.3" y="118.5">VCCH_GXBL</text>
<text x="193.2" y="116.6">VCCE_GXBL</text>
<text x="193.2" y="118.5">VCCE_GXBL</text>
<text x="58.9" y="124.3">VCC_HPS</text>
<text x="58.9" y="122.4">VCC_HPS</text>
<text x="58.9" y="120.5">VCC_HPS</text>
<text x="85.2" y="120.5">VCCIO7C_HPS</text>
<text x="85.2" y="124.3">VCCIO7D_HPS</text>
<text x="85.2" y="122.4">VCCIO7D_HPS</text>
<text x="159.3" y="120.5">VCCH_GXBL</text>
<text x="159.3" y="124.3">VCCL_GXBL</text>
<text x="193.2" y="120.5">VCCE_GXBL</text>
<text x="193.2" y="122.4">VCCE_GXBL</text>
<text x="193.2" y="124.3">VCCE_GXBL</text>
<text x="58.9" y="130.1">VCC_HPS</text>
<text x="58.9" y="128.2">VCC_HPS</text>
<text x="58.9" y="126.3">VCC_HPS</text>
<text x="76.2" y="126.3">VREFB7A7B7C7DN0_HPS</text>
<text x="82.6" y="130.1">VCCPD6A6B_HPS</text>
<text x="159.3" y="126.3">VCCL_GXBL</text>
<text x="159.3" y="128.2">VCCL_GXBL</text>
<text x="193.2" y="126.3">VCCE_GXBL</text>
<text x="58.9" y="135.9">VCC_HPS</text>
<text x="58.9" y="134">VCC_HPS</text>
<text x="58.9" y="132">VCC_HPS</text>
<text x="82.6" y="132">VCCPD6A6B_HPS</text>
<text x="82.6" y="134">VCCPD6A6B_HPS</text>
<text x="82.6" y="135.9">VCCPD6A6B_HPS</text>
<text x="82.6" y="137.8">VCCPD6A6B_HPS</text>
<text x="58.9" y="141.7">VCCIO6A_HPS</text>
<text x="58.9" y="143.6">VCCIO6A_HPS</text>
<text x="84.7" y="141.7">VCCPD7A_HPS</text>
<text x="84.7" y="143.6">VCCPD7B_HPS</text>
<text x="58.9" y="145.6">VCCIO6A_HPS</text>
<text x="58.9" y="147.5">VCCIO6A_HPS</text>
<text x="58.9" y="149.4">VCCIO6A_HPS</text>
<text x="84.7" y="145.6">VCCPD7C_HPS</text>
<text x="84.7" y="147.5">VCCPD7D_HPS</text>
<text x="58.9" y="151.3">VCCIO6A_HPS</text>
<text x="58.9" y="153.3">VCCIO6A_HPS</text>
<text x="58.9" y="155.2">VCCIO6A_HPS</text>
<text x="86.2" y="155.2">VCCPLL_HPS</text>
<text x="58.9" y="161">VCCIO6B_HPS</text>
<text x="58.9" y="157.1">VREFB6AN0_HPS</text>
<text x="82.4" y="159.1">VCCRSTCLK_HPS</text>
<text x="82.4" y="161">VCCRSTCLK_HPS</text>
<text x="58.9" y="162.9">VCCIO6B_HPS</text>
<text x="58.9" y="164.9">VCCIO6B_HPS</text>
<text x="58.9" y="166.8">VCCIO6B_HPS</text>
<text x="58.9" y="168.7">VCCIO6B_HPS</text>
<text x="58.9" y="170.6">VCCIO6B_HPS</text>
<text x="58.9" y="172.6">VREFB6BN0_HPS</text>
</g>
<g font-size="1.4">
<text x="30.9" y="1.5">5</text>
<text x="88.8" y="1.5">4</text>
<text x="146.7" y="1.5">3</text>
<text x="204.7" y="1.5">2</text>
<text x="262.6" y="1.5">1</text>
<text x=".5" y="26.1">D</text>
<text x="292" y="26.1">D</text>
<text x=".5" y="71.9">C</text>
<text x="292" y="71.9">C</text>
<text x=".5" y="117.8">B</text>
<text x="292" y="117.8">B</text>
<text x=".5" y="163.6">A</text>
<text x="292" y="163.6">A</text>
<text x="30.9" y="186.8">5</text>
<text x="88.8" y="186.8">4</text>
<text x="146.7" y="186.8">3</text>
<text x="204.7" y="186.8">2</text>
<text x="262.6" y="186.8">1</text>
</g>
<g font-size="1">
<text x="231.5" y="168.6">Copyright (c) 2016 by Terasic Inc. Taiwan.</text>
<text x="231.5" y="171.3">No part of this schematic design may be reproduced, duplicated, or used without the prior written permission of Terasic.</text>
<text x="231.5" y="169.9">All rights reserved.</text>
</g>
</svg>
